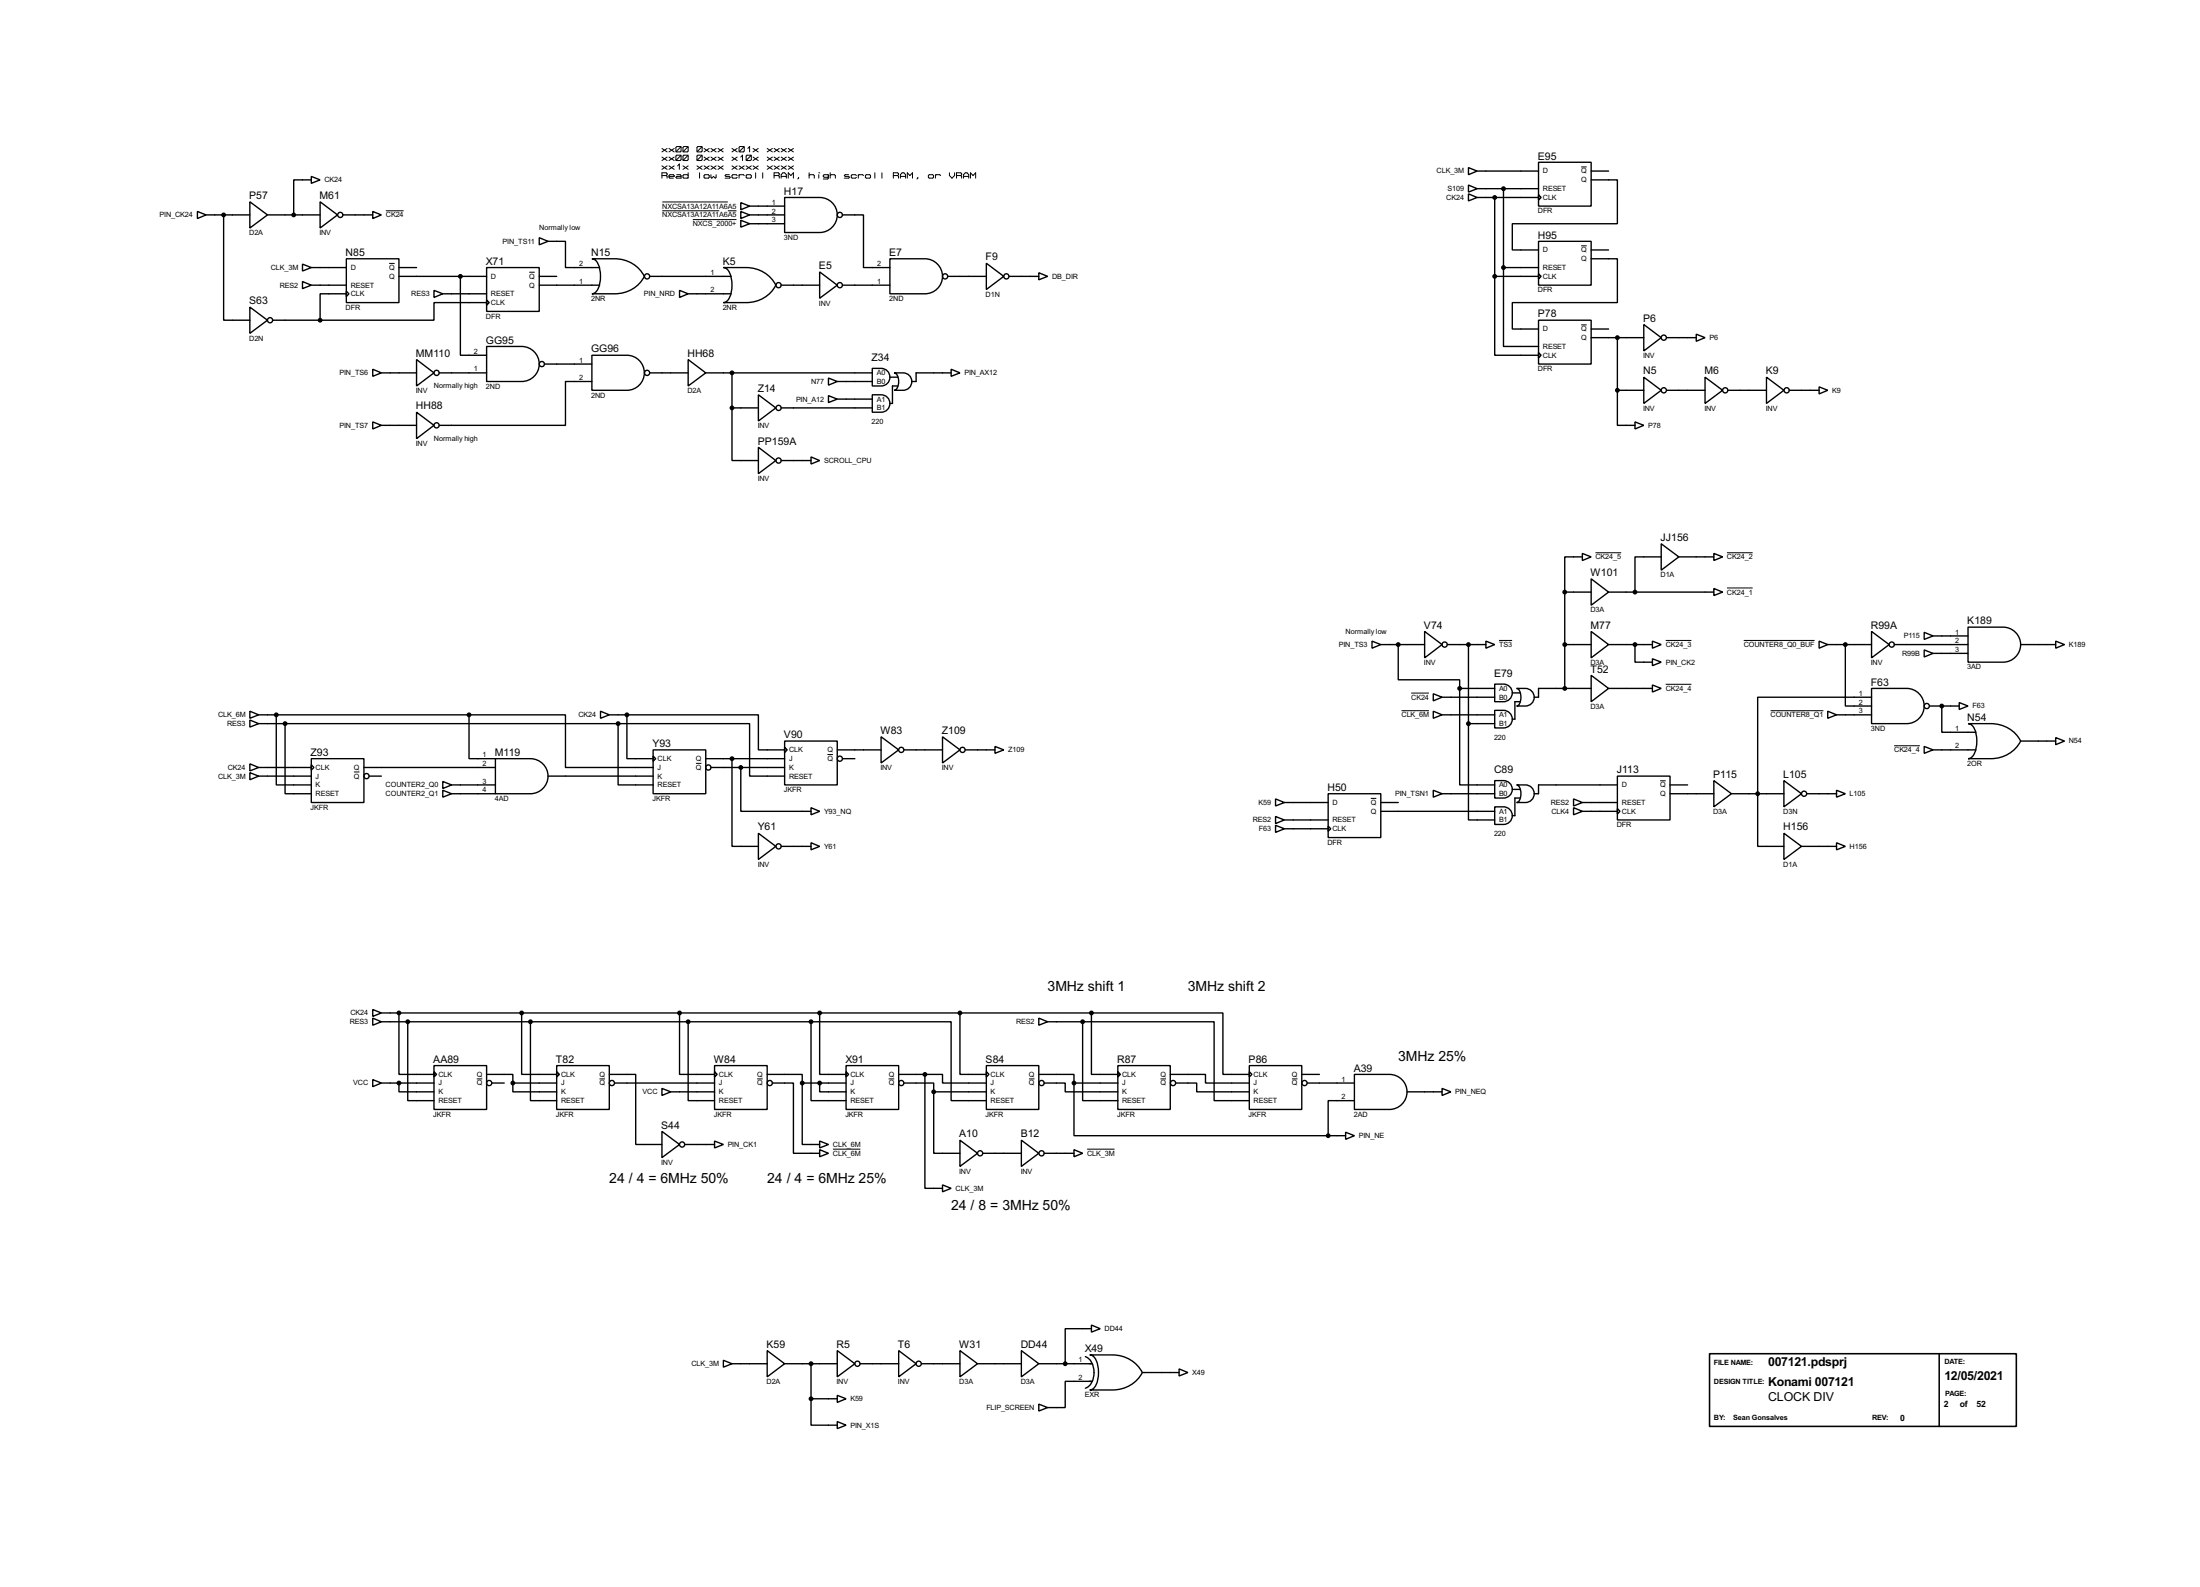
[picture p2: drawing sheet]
<svg xmlns="http://www.w3.org/2000/svg" width="637mm" height="460mm" viewBox="0 0 637 460" stroke-linecap="round" stroke-linejoin="round" font-family="sans-serif">
<g fill="none" stroke="#000" stroke-width=".4">
<path d="M72.4 58.5l5.1 3.8-5.1 3.8zM90.2 51.1l2.6 1-2.6 1zM90.2 52.1h-5.1v10.2M92.8 58.5l5 3.8-5 3.8zM214.7 58.7l2.5 1-2.5 1.1zM217.2 59.7h10.2M227.4 57.2h10.1a5.1 5.1 0 0 1 5.1 5.1 5.1 5.1 0 0 1-5.1 5.1h-10.1zM425.5 48.6l2.5 1-2.5 1zM425.5 53.6l2.5 1.1-2.5 1zM425.5 56.2l2.5 1-2.5 1zM428 49.6h17.8M428 54.7h17.8"/>
<path d="M428 57.2h17.8M433.1 57.2v22.9M435.7 54.7v22.8M445.8 47h15.3v12.7h-15.3zM445.8 56.4l.8 .8-.8 .8zM461.1 52.1h7.6v12.7h-30.5v7.6h7.6M461.1 49.6h5M57.2 61.3l2.5 1-2.5 1zM59.7 62.3h12.7M64.8 62.3v30.5h7.6M77.5 62.3h15.3M87.7 76.5l2.5 1-2.5 1z"/>
<path d="M90.2 77.5h10.2M99.4 62.3h8.6M100.4 75h15.2v12.7h-15.2zM108 61.3l2.5 1-2.5 1zM115.6 77.5h5.1M141 77.5h15.3v12.7h-15.3zM156.3 68.9l2.5 1-2.5 1zM158.8 69.9h5.1v7.6h9.9M171.5 75h6.6a9.5 9.5 0 0 1 8.6 5.1 9.4 9.4 0 0 1-8.6 5h-6.6a3.1 3.1 0 0 0 2.3-3.1 7.9 7.9 0 0 0-1.3-6.6zM209.6 77.5h6.6a9.5 9.5 0 0 1 8.6 5.1 9.4 9.4 0 0 1-8.6 5.1h-6.6a3.2 3.2 0 0 0 2.3-3.2 7.9 7.9 0 0 0-1.3-6.6zM214.7 61.3l2.5 1-2.5 1zM214.7 63.8l2.5 1-2.5 1z"/>
<path d="M217.2 62.3h10.2M217.2 64.8h10.2M237.5 78.8l5.1 3.8-5.1 3.8zM244.1 62.3h6.1v15.2h7.7M257.9 75h10.1a5.1 5.1 0 0 1 5.1 5 5.1 5.1 0 0 1-5.1 5.1h-10.1zM285.8 76.3l5.1 3.8-5.1 3.8zM301 79l2.6 1.1-2.6 1zM435.7 77.5v22.9h10.1M435.7 77.5h10.1M445.8 69.9h15.3v12.7h-15.3zM445.8 79.3l.8 .8-.8 .7zM461.1 75h7.6v12.7h-30.5v7.6h7.6"/>
<path d="M461.1 72.4h5M72.4 89l5.1 3.8-5.1 3.8zM79 92.8h13.8M87.7 81.6l2.5 1-2.5 1zM90.2 82.6h10.2M100.4 84.4l.7 .7-.7 .8zM100.4 85.1h-7.6v7.7M115.6 80.1h25.4M125.8 84.1l2.5 1-2.5 1.1zM128.3 85.1h12.7M133.4 80.1v22.8h7.6M141 86.9l.8 .8-.8 .7z"/>
<path d="M141 87.7h-15.2v5.1h-33M156.3 80.1h5M156.3 82.6h17.5M188.3 80.1h23.6M196.9 84.1l2.5 1-2.5 1.1zM199.4 85.1h12.5M226.4 82.6h11.1M244.1 82.6h13.8M274.6 80.1h11.2M292.4 80.1h8.6M433.1 80.1v22.8h12.7M433.1 80.1h12.7"/>
<path d="M445.8 92.8h15.3v12.7h-15.3zM461.1 97.8h15.2M461.1 95.3h5M468.7 97.8v15.3M476.3 94l5.1 3.8-5.1 3.9zM482.9 97.8h8.6M491.5 96.8l2.6 1-2.6 1.1zM108 107l2.5 1-2.5 1zM110.5 108h10.2M120.7 104.2l5.1 3.8-5.1 3.8zM120.7 119.4l5.1 3.8-5.1 3.9zM127.3 108h13.7"/>
<path d="M141 100.4h10.2a5.1 5.1 0 0 1 5.1 5 5.1 5.1 0 0 1-5.1 5.1h-10.2zM157.8 105.5h13.7M171.5 102.9h10.2a5.1 5.1 0 0 1 5 5.1 5.1 5.1 0 0 1-5 5.1h-10.2zM171.5 110.5h-7.6v12.7h-36.6M188.3 108h11.1M199.4 104.2l5.1 3.8-5.1 3.8zM204.5 108h48.3M212.1 118.2v15.2h7.7M212.1 118.2h7.7M212.1 108v10.2M219.8 114.4l5 3.8-5 3.8zM226.4 118.2h26.4"/>
<path d="M240.1 114.6l2.5 1-2.5 1zM240.1 109.5l2.5 1-2.5 1.1zM242.6 115.6h10.2M242.6 110.5h10.2M252.8 106.7a5.1 5.1 0 0 1 4.1 .5 2.56 2.56 0 0 1 .8 2.9 2.56 2.56 0 0 1-2.4 1.7h-2.5zM252.8 114.4a5.2 5.2 0 0 1 4.1 .5 2.54 2.54 0 0 1 .8 2.8 2.54 2.54 0 0 1-2.4 1.7h-2.5zM257.9 109.3h2.3M259.1 108a5.2 5.2 0 0 1 4.2 .5 2.54 2.54 0 0 1 .8 2.9 2.54 2.54 0 0 1-2.4 1.7h-2.6a3.1 3.1 0 0 0 .9-4.4zM260.2 111.8h-1.6v5.1h-.7M275.6 107l2.6 1-2.6 1zM275.6 108h-10.1v2.5h-1.3M445.8 102.2l.8 .7-.8 .8z"/>
<path d="M468.7 113.1v10.1h5.1M468.7 113.1h7.6M476.3 109.3l5.1 3.8-5.1 3.8zM482.9 113.1h11.2M494.1 109.3l5.1 3.8-5.1 3.8zM500.7 113.1h11.2M511.9 109.3l5 3.8-5 3.8zM518.5 113.1h8.6M527.1 112.1l2.5 1-2.5 1zM108 122.2l2.5 1-2.5 1.1zM110.5 123.2h10.2M219.8 129.6l5 3.8-5 3.8z"/>
<path d="M226.4 133.4h8.6M235 132.4l2.5 1-2.5 1zM473.8 122.2l2.5 1-2.5 1.1zM481.4 157.5l5.1 3.8-5.1 3.9zM453.4 171.5h7.7M453.4 171.5v27.9M458.5 160.3l2.6 1-2.6 1.1zM458.5 161.3h-5.1v10.2M461.1 167.7l5 3.8-5 3.8zM466.1 171.5h30.5M481.4 161.3h-7.6v10.2M486.5 161.3h10.1"/>
<path d="M496.6 170.5l2.6 1-2.6 1zM496.6 160.3l2.6 1-2.6 1.1zM397.6 185.7l2.5 1-2.5 1.1zM400.1 186.7h12.7M405.2 186.7v10.2h17.8v2.5M412.8 182.9l5.1 3.8-5.1 3.9zM419.4 186.7h11.2M423 199.4v28h10.1M423 199.4h10.1M425.5 186.7v22.9M430.6 185.7l2.5 1-2.5 1.1zM433.1 198.2a5.1 5.1 0 0 1 4.1 .5 2.56 2.56 0 0 1 .9 2.8 2.56 2.56 0 0 1-2.4 1.8h-2.6z"/>
<path d="M439.5 199.4a5 5 0 0 1 4.1 .6 2.55 2.55 0 0 1 .8 2.8 2.55 2.55 0 0 1-2.4 1.7h-2.5a2.24 2.24 0 0 0 1.2-2.5l-.2-1.3a1.45 1.45 0 0 0-1-1.3zM453.4 186.7h7.7M461.1 182.9l5 3.8-5 3.9zM461.1 195.6l5 3.8-5 3.9zM461.1 199.4h-15.3v2.6h-1.2M466.1 199.4h12.7M466.1 186.7h12.7M473.8 186.7v5.1h5M478.8 185.7l2.6 1-2.6 1.1zM478.8 198.4l2.6 1-2.6 1.1zM478.8 190.8l2.6 1-2.6 1zM527.1 185.7l2.5 1-2.5 1.1z"/>
<path d="M529.6 186.7h12.7M534.7 186.7v17.8h7.6M542.3 199.4h10.2a5.1 5.1 0 0 1 5.1 5.1 5.1 5.1 0 0 1-5.1 5.1h-10.2zM542.3 182.9l5.1 3.8-5.1 3.9zM548.9 186.7h21.4M557.6 183.2l2.5 1-2.5 1zM557.6 188.3l2.5 1-2.5 1zM560.1 184.2h10.2M560.1 189.3h10.2M570.3 181.7h10.1a5.1 5.1 0 0 1 5.1 5 5.1 5.1 0 0 1-5.1 5.1h-10.1zM585.5 186.7h10.2M595.7 185.7l2.5 1-2.5 1.1z"/>
<path d="M72.4 206l2.6 1.1-2.6 1zM72.4 208.6l2.6 1-2.6 1zM75 207.1h60.9M75 209.6h104.1M80.1 207.1v20.3h10.1M82.6 209.6v20.3h7.6M90.2 219.8h15.3v12.7h-15.3zM135.9 207.1h28v15.2h25.4M135.9 207.1v12.7h7.7M143.6 219.8h10.1a5.1 5.1 0 0 1 5.1 5 5.1 5.1 0 0 1-5.1 5.1h-10.1zM174 206l2.6 1.1-2.6 1zM176.6 207.1h5.1"/>
<path d="M179.1 209.6h38.1v15.2h10.2M179.1 209.6v17.8h10.2M181.7 207.1h38.1v10.1h7.6M181.7 207.1v12.7h7.6M189.3 217.2h15.2v12.7h-15.2zM189.3 219l.7 .8-.7 .7zM204.5 219.8h22.9M212.1 219.8v25.4h7.7M227.4 214.7h15.2v12.7h-15.2zM227.4 216.5l.7 .7-.7 .8zM242.6 217.2h12.7M244.1 219.8h3.6"/>
<path d="M255.3 213.4l5.1 3.8-5.1 3.8zM261.9 217.2h11.2M273.1 213.4l5.1 3.8-5.1 3.8zM279.7 217.2h8.6M288.3 216.2l2.6 1-2.6 1zM415.3 201l2.6 1-2.6 1zM415.3 206l2.6 1.1-2.6 1zM417.9 207.1h15.2M417.9 202h15.2M425.5 209.6v27.9h7.6M425.5 209.6h7.6M433.1 205.8a5 5 0 0 1 4.1 .5 2.55 2.55 0 0 1 .9 2.8 2.55 2.55 0 0 1-2.4 1.8h-2.6z"/>
<path d="M438.2 200.7h2.3M440.5 203.3h-1.5v5h-.8M529.6 206l2.6 1.1-2.6 1zM532.2 207.1h10.1M542.3 202h-33v43.2h7.6M557.6 216.2l2.5 1-2.5 1zM559.1 204.5h8.6M560.1 217.2h12.5M562.7 204.5v7.6h9.9M567.7 203.5l2.6 1-2.6 1zM570.3 209.6h6.6a9.5 9.5 0 0 1 8.6 5.1 9.5 9.5 0 0 1-8.6 5.1h-6.6a3.2 3.2 0 0 0 2.3-3.2 7.7 7.7 0 0 0-1.3-6.6zM585.5 214.7h10.2"/>
<path d="M595.7 213.7l2.5 1-2.5 1zM72.4 221.3l2.6 1-2.6 1zM72.4 223.8l2.6 1-2.6 1.1zM75 222.3h15.2M75 224.8h15.2M90.2 221.5l.8 .8-.8 .8zM105.5 222.3h38.1M107 224.8h3.5M128.3 226.4l2.6 1-2.6 1zM128.3 228.9l2.6 1-2.6 1zM130.9 227.4h12.7M130.9 229.9h12.7"/>
<path d="M158.8 224.8h30.5M206 222.3h21.4M214.7 222.3v12.7h20.3M235 234l2.5 1-2.5 1zM369.6 236.5l2.6 1-2.6 1.1zM369.6 239.1l2.6 1-2.6 1zM369.6 231.4l2.6 1.1-2.6 1zM372.2 237.5h12.7M372.2 232.5h12.7M384.9 229.9h15.2v12.7h-15.2zM384.9 239.3l.7 .8-.7 .7zM400.1 235h33"/>
<path d="M400.1 232.5h5.1M415.3 228.9l2.6 1-2.6 1zM417.9 229.9h15.2M433.1 226.1a5.1 5.1 0 0 1 4.1 .5 2.52 2.52 0 0 1 .9 2.9 2.52 2.52 0 0 1-2.4 1.7h-2.6zM433.1 233.7a5.1 5.1 0 0 1 4.1 .5 2.55 2.55 0 0 1 .9 2.9 2.55 2.55 0 0 1-2.4 1.7h-2.6zM438.2 228.7h2.3M439.5 227.4a5.1 5.1 0 0 1 4.1 .5 2.55 2.55 0 0 1 .8 2.8 2.55 2.55 0 0 1-2.4 1.8h-2.5a2.24 2.24 0 0 0 1.2-2.6l-.2-1.3a1.41 1.41 0 0 0-1-1.2zM440.5 231.2h-1.5v5.1h-.8M456 231.4l2.5 1.1-2.5 1zM456 234l2.5 1-2.5 1zM458.5 235h10.2M458.5 232.5h10.2"/>
<path d="M468.7 224.8h15.2v12.7h-15.2zM468.7 234.2l.7 .8-.7 .8zM468.7 227.4h-22.9v2.5h-1.2M483.9 227.4h5.1M483.9 229.9h12.7M496.6 226.1l5.1 3.8-5.1 3.8zM501.7 229.9h15.2M516.9 226.1l5.1 3.8-5.1 3.8zM523.5 229.9h8.7M532.2 228.9l2.5 1-2.5 1zM219.8 241.4l5 3.8-5 3.8zM226.4 245.2h8.6"/>
<path d="M235 244.1l2.5 1.1-2.5 1zM372.2 240.1h12.7M516.9 241.4l5.1 3.8-5.1 3.8zM522 245.2h10.2M532.2 244.1l2.5 1.1-2.5 1zM108 294.9l2.5 1.1-2.5 1zM108 292.4l2.5 1-2.5 1zM110.5 296h124.5M110.5 293.4h205.8M115.6 293.4v17.8h10.2M118.2 296v22.8h7.6M151.2 293.4v17.8h10.1"/>
<path d="M153.7 296v22.8h7.6M196.9 293.4v17.8h10.2M199.4 296v22.8h7.7M235 296v22.8h10.2M235 296h40.6v22.8h10.2M237.5 293.4v17.8h7.7M278.2 293.4v17.8h7.6M301 294.9l2.6 1.1-2.6 1zM303.6 296h10.1M313.7 296v22.8h10.2M313.7 296h38.1v22.8h10.2M316.3 293.4v17.8h7.6"/>
<path d="M316.3 293.4h38.1v17.8h7.6M108 312.7l2.5 1-2.5 1.1zM110.5 313.7h15.3M115.6 313.7v2.6h10.2M125.8 308.7h15.2v12.7h-15.2zM125.8 310.4l.7 .8-.7 .8zM141 311.2h7.6v2.5M142.5 313.7h3.6M148.6 313.7v2.6h12.7M148.6 313.7h12.7M161.3 308.7h15.3v12.7h-15.3zM161.3 310.4l.8 .8-.8 .8z"/>
<path d="M176.6 311.2h7.6v20.3h7.6M178.1 313.7h29M191.8 315.3l2.6 1-2.6 1zM194.4 316.3h12.7M207.1 308.7h15.2v12.7h-15.2zM207.1 310.4l.7 .8-.7 .8zM222.3 311.2h10.2v2.5M223.8 313.7h6.1v20.4h7.6M232.5 313.7v17.8h5M232.5 313.7h12.7M237.5 313.7v2.6h7.7M245.2 308.7h15.2v12.7h-15.2z"/>
<path d="M245.2 310.4l.7 .8-.7 .8zM260.4 311.2h7.6M261.9 313.7h8.7v2.6M268 311.2h5.1v2.5h12.7M268 311.2v33h5.1M270.6 316.3v17.8h7.6M270.6 316.3h15.2M285.8 308.7h15.2v12.7h-15.2zM285.8 310.4l.8 .8-.8 .8zM301 311.2h10.2v2.5M302.6 313.7h6.1v2.6h15.2M311.2 313.7v15.3h73.7"/>
<path d="M311.2 313.7h12.7M323.9 308.7h15.2v12.7h-15.2zM323.9 310.4l.8 .8-.8 .8zM339.1 311.2h10.2v2.5h12.7M340.7 313.7h6.1v2.6h15.2M362 308.7h15.2v12.7h-15.2zM362 310.4l.8 .8-.8 .8zM377.2 311.2h5.1M378.8 313.7h13.7M392.5 311.2h10.1a5.1 5.1 0 0 1 5.1 5.1 5.1 5.1 0 0 1-5.1 5.1h-10.1zM392.5 318.8h-7.6v10.2M407.7 316.3h10.2"/>
<path d="M417.9 315.3l2.5 1-2.5 1zM191.8 327.7l5.1 3.8-5.1 3.8zM198.4 331.5h8.7M207.1 330.5l2.5 1-2.5 1zM237.5 333l2.6 1.1-2.6 1zM237.5 330.5l2.6 1-2.6 1zM278.2 330.3l5.1 3.8-5.1 3.8zM284.8 334.1h11.2M296 330.3l5 3.8-5 3.8zM302.6 334.1h8.6M311.2 333l2.5 1.1-2.5 1zM384.9 329h5"/>
<path d="M389.9 328l2.6 1-2.6 1zM273.1 343.2l2.5 1-2.5 1zM209.6 394l2.5 1-2.5 1zM212.1 395h10.2M222.3 391.2l5.1 3.8-5.1 3.8zM227.4 395h15.2M235 395v10.2M242.6 391.2l5.1 3.8-5.1 3.8zM249.2 395h11.2M260.4 391.2l5.1 3.8-5.1 3.8zM267 395h11.2M278.2 391.2l5.1 3.8-5.1 3.8z"/>
<path d="M283.3 395h12.7M296 391.2l5 3.8-5 3.8zM301 395h15.5M314.5 393a5.3 5.3 0 0 1 2.1 6.9l-.3 .6a3.3 3.3 0 0 1-1.8 1.6M315.8 392.5h6.6a9.6 9.6 0 0 1 8.6 5.1 9.6 9.6 0 0 1-8.6 5h-6.6a3.1 3.1 0 0 0 2.3-3.1 7.8 7.8 0 0 0-1.3-6.6zM316.3 383.8l2.5 1.1-2.5 1zM316.3 384.9h-7.6v10.1M331 397.6h10.7M341.7 396.5l2.5 1.1-2.5 1zM235 405.2v7.6h7.6M235 405.2h7.6M242.6 404.2l2.6 1-2.6 1z"/>
<path d="M242.6 411.8l2.6 1-2.6 1zM301 406.7l2.6 1-2.6 1zM316.5 400.1h-7.8v7.6h-5.1"/>
<circle cx="98.6" cy="62.3" r=".75"/>
<circle cx="243.3" cy="62.3" r=".75"/>
<circle cx="78.2" cy="92.8" r=".75"/>
<circle cx="187.5" cy="80.1" r=".75"/>
<circle cx="225.6" cy="82.6" r=".75"/>
<circle cx="243.3" cy="82.6" r=".75"/>
<circle cx="273.8" cy="80.1" r=".75"/>
<circle cx="291.6" cy="80.1" r=".75"/>
<circle cx="482.1" cy="97.8" r=".75"/>
<circle cx="126.5" cy="108" r=".75"/>
<circle cx="157" cy="105.5" r=".75"/>
<circle cx="187.5" cy="108" r=".75"/>
<circle cx="225.6" cy="118.2" r=".75"/>
<circle cx="482.1" cy="113.1" r=".75"/>
<circle cx="499.9" cy="113.1" r=".75"/>
<circle cx="517.7" cy="113.1" r=".75"/>
<circle cx="126.5" cy="123.2" r=".75"/>
<circle cx="225.6" cy="133.4" r=".75"/>
<circle cx="418.6" cy="186.7" r=".75"/>
<circle cx="548.1" cy="186.7" r=".75"/>
<circle cx="243.3" cy="219.8" r=".75"/>
<circle cx="261.1" cy="217.2" r=".75"/>
<circle cx="278.9" cy="217.2" r=".75"/>
<circle cx="558.3" cy="204.5" r=".75"/>
<circle cx="106.2" cy="224.8" r=".75"/>
<circle cx="205.2" cy="222.3" r=".75"/>
<circle cx="522.7" cy="229.9" r=".75"/>
<circle cx="225.6" cy="245.2" r=".75"/>
<circle cx="141.7" cy="313.7" r=".75"/>
<circle cx="177.3" cy="313.7" r=".75"/>
<circle cx="223" cy="313.7" r=".75"/>
<circle cx="261.1" cy="313.7" r=".75"/>
<circle cx="301.8" cy="313.7" r=".75"/>
<circle cx="339.9" cy="313.7" r=".75"/>
<circle cx="378" cy="313.7" r=".75"/>
<circle cx="197.6" cy="331.5" r=".75"/>
<circle cx="284" cy="334.1" r=".75"/>
<circle cx="301.8" cy="334.1" r=".75"/>
<circle cx="248.4" cy="395" r=".75"/>
<circle cx="266.2" cy="395" r=".75"/>
</g>
<circle cx="562.7" cy="204.5" r=".2" fill="#000"/>
<g fill="none" stroke="#000" stroke-width=".29">
<path d="M191.8 43l1.5 1M191.8 45.5l1.5 1M191.8 48.1l1.5 1M191.8 50.9h1.3M191.9 58.5h19M193.1 50.9l.2-.3-.2-.5h-1.3v1.5M193.1 50.9l.2 .2v.5M193.3 43l-1.5 1M193.3 45.5l-1.5 1M193.3 48.1l-1.5 1M193.9 43l1.5 1M193.9 45.5l1.5 1"/>
<path d="M193.9 48.1l1.5 1M193.9 51.1h1.5l-.3-.5h-1l-.2 .3v.5l.2 .2h1M195.4 43l-1.5 1M195.4 45.5l-1.5 1M195.4 48.1l-1.5 1M196.1 42.5h1l.3 .2v1.1l-.3 .2h-1l-.2-.2v-1.1zM196.1 45h1l.3 .2v1.1l-.3 .2h-1l-.2-.2v-1.1zM196.1 50.6h1l.3 .3v.7h-1.3l-.2-.2 .2-.3h1.3M196.4 48.1l.5-.6v1.6M197.4 42.5l-1.5 1.5M197.4 45l-1.5 1.5M197.9 42.7l.3-.2h1l.2 .2v1.1l-.2 .2h-1l-.3-.2z"/>
<path d="M197.9 48.1l1.5 1M198.2 45h1l.2 .2v1.1l-.2 .2h-1l-.3-.2v-1.1zM199.4 50.9l-.2-.3h-1l-.3 .3v.5l.3 .2h1l.2-.2M199.4 50.1v1.5M199.4 42.5l-1.5 1.5M199.4 45l-1.5 1.5M199.4 48.1l-1.5 1M202 48.1l1.5 1M202.2 42.5h1l.3 .2v1.1l-.3 .2h-1l-.2-.2v-1.1zM202.2 45h1l.3 .2v1.1l-.3 .2h-1l-.2-.2v-1.1zM202.7 50.1v1.5M203.5 42.5l-1.5 1.5"/>
<path d="M203.5 45l-1.5 1.5M203.5 48.1l-1.5 1M204 50.9l.3-.3h1l.2 .3v.5l-.2 .2h-1l-.3-.2zM204 43l1.5 1M204 45.5l1.5 1M204 48.1l1.5 1M205.5 43l-1.5 1M205.5 45.5l-1.5 1M205.5 48.1l-1.5 1M206 50.6v.8l.3 .2 .5-.5 .5 .5 .2-.2v-.8M206 43l1.5 1M206 45.5l1.5 1"/>
<path d="M206 48.1l1.5 1M207.5 43l-1.5 1M207.5 45.5l-1.5 1M207.5 48.1l-1.5 1M208.1 43l1.5 1M208.1 45.5l1.5 1M208.1 48.1l1.5 1M209.6 43l-1.5 1M209.6 45.5l-1.5 1M209.6 48.1l-1.5 1M211.4 50.6h-1l-.3 .3 .3 .2h1l.2 .3-.2 .2h-1.3M212.1 43l1.5 1"/>
<path d="M212.1 45.5l1.5 1M212.1 48.1l1.5 1M213.6 50.9l-.2-.3h-1l-.3 .3v.5l.3 .2h1l.2-.2M213.6 43l-1.5 1M213.6 45.5l-1.5 1M213.6 48.1l-1.5 1M214.2 50.6v1M214.2 48.1l1.5 1M214.2 50.9l.2-.3h1l.3 .3M214.4 42.5h1l.3 .2v1.1l-.3 .2h-1l-.2-.2v-1.1zM214.7 45.5l.5-.5v1.5M215.7 42.5l-1.5 1.5"/>
<path d="M215.7 48.1l-1.5 1M216.2 48.1l1.5 1M216.5 45h1l.2 .2v1.1l-.2 .2h-1l-.3-.2v-1.1zM216.5 50.6h1l.2 .3v.5l-.2 .2h-1l-.3-.2v-.5zM216.7 43l.5-.5v1.5M217.7 45l-1.5 1.5M217.7 48.1l-1.5 1M218.2 43l1.5 1M218.2 45.5l1.5 1M218.2 48.1l1.5 1M219 50.1v1.5M219.7 43l-1.5 1"/>
<path d="M219.7 45.5l-1.5 1M219.7 48.1l-1.5 1M221 50.1v1.5M222.3 43l1.5 1M222.3 45.5l1.5 1M222.3 48.1l1.5 1M223.8 43l-1.5 1M223.8 45.5l-1.5 1M223.8 48.1l-1.5 1M224.3 43l1.5 1M224.3 45.5l1.5 1M224.3 48.1l1.5 1"/>
<path d="M224.3 50.9h1.3M225.6 50.9l.2-.3-.2-.5h-1.3v1.5M225.6 50.9l.2 .2v.5M225.8 43l-1.5 1M225.8 45.5l-1.5 1M225.8 48.1l-1.5 1M226.4 43l1.5 1M226.4 45.5l1.5 1M226.4 48.1l1.5 1M226.4 51.6v-1l.5-.5h.5l.5 .5v1M226.4 51.1h1.5M227.9 43l-1.5 1"/>
<path d="M227.9 45.5l-1.5 1M227.9 48.1l-1.5 1M228.4 43l1.5 1M228.4 45.5l1.5 1M228.4 48.1l1.5 1M228.4 51.6v-1.5l.8 .8 .7-.8v1.5M229.9 43l-1.5 1M229.9 45.5l-1.5 1M229.9 48.1l-1.5 1M231.4 51.4l-.2 .5M234.5 50.9l.2-.3h1l.3 .3v.7M234.5 50.1v1.5"/>
<path d="M237.3 50.1h.1M237.3 50.6v1M240.1 50.9l-.3-.3h-1l-.2 .3 .2 .5h1l.3-.3M240.1 50.6v1l-.3 .3h-1.2M240.6 50.9l.2-.3h1l.3 .3v.7M240.6 50.1v1.5M245.9 50.6h-1l-.2 .3 .2 .2h1l.3 .3-.3 .2h-1.2M248.2 50.9l-.3-.3h-1l-.2 .3v.5l.2 .2h1l.3-.2M248.7 50.9l.3-.3h1l.2 .3M248.7 50.6v1M251 50.6h1l.3 .3v.5l-.3 .2h-1l-.2-.2v-.5zM253.5 50.1v1.5"/>
<path d="M255.6 50.1v1.5M258.9 50.9h1.2M260.1 50.9l.3-.3-.3-.5h-1.2v1.5M260.1 50.9l.3 .2v.5M260.9 51.6v-1l.5-.5h.5l.5 .5v1M260.9 51.1h1.5M262.9 51.6v-1.5l.8 .8 .7-.8v1.5M266 51.4l-.3 .5M269.3 50.6h1l.2 .3v.5l-.2 .2h-1l-.3-.2v-.5zM271.1 50.9l.2-.3h1l.3 .3M271.1 50.6v1M275.1 50.1v.8l.8 .7 .7-.7v-.8"/>
<path d="M277.2 50.9h1.2M278.4 50.9l.3-.3-.3-.5h-1.2v1.5M278.4 50.9l.3 .2v.5M279.2 51.6v-1l.5-.5h.5l.5 .5v1M279.2 51.1h1.5M281.2 51.6v-1.5l.8 .8 .7-.8v1.5M458.2 48.4h1.6M111.8 61.1h5.2M112.8 76.3h1.6M153.4 78.9h1.6M191.9 61.1h16.5M200.8 63.6h12.6"/>
<path d="M210.9 61.1h2.5M458.2 71.2h1.6M458.2 94.1h1.6M462.3 160.1h7.5M500.4 170.3h7.5M500.4 160.1h7.5M434.4 185.5h3.8M482.7 185.5h7.4M482.7 198.2h7.4M505.3 185.5h20.5M239.8 218.6h1.6M406.1 205.9h8"/>
<path d="M408.9 200.8h5.2M513.1 205.9h15.3M548.9 216h7.4M102.6 223.6h1.6M201.7 221.1h1.6M397.2 231.3h1.6M481.1 226.2h1.6M138.2 312.5h1.6M173.7 312.5h1.6M219.4 312.5h1.6M257.5 312.5h1.6M298.2 312.5h1.6"/>
<path d="M336.3 312.5h1.6M374.4 312.5h1.6M241.4 332.9h7.9M315 332.9h8"/>
</g>
<g fill="#000" stroke="#000" stroke-width=".4">
<circle cx="433.1" cy="57.2" r=".5"/>
<circle cx="435.6" cy="54.7" r=".5"/>
<circle cx="64.8" cy="62.3" r=".5"/>
<circle cx="85.1" cy="62.3" r=".5"/>
<circle cx="435.6" cy="77.5" r=".5"/>
<circle cx="92.7" cy="92.8" r=".5"/>
<circle cx="133.4" cy="80.1" r=".5"/>
<circle cx="433.1" cy="80.1" r=".5"/>
<circle cx="468.6" cy="97.8" r=".5"/>
<circle cx="212.1" cy="118.2" r=".5"/>
<circle cx="212.1" cy="108" r=".5"/>
<circle cx="468.6" cy="113.1" r=".5"/>
<circle cx="453.4" cy="171.5" r=".5"/>
<circle cx="473.7" cy="171.5" r=".5"/>
<circle cx="405.1" cy="186.7" r=".5"/>
<circle cx="422.9" cy="199.4" r=".5"/>
<circle cx="425.5" cy="186.7" r=".5"/>
<circle cx="453.4" cy="199.4" r=".5"/>
<circle cx="453.4" cy="186.7" r=".5"/>
<circle cx="473.7" cy="186.7" r=".5"/>
<circle cx="534.7" cy="186.7" r=".5"/>
<circle cx="80" cy="207.1" r=".5"/>
<circle cx="82.6" cy="209.6" r=".5"/>
<circle cx="135.9" cy="207.1" r=".5"/>
<circle cx="179.1" cy="209.6" r=".5"/>
<circle cx="181.6" cy="207.1" r=".5"/>
<circle cx="212.1" cy="219.8" r=".5"/>
<circle cx="425.5" cy="209.6" r=".5"/>
<circle cx="562.6" cy="204.5" r=".5"/>
<circle cx="214.6" cy="222.3" r=".5"/>
<circle cx="509.3" cy="229.9" r=".5"/>
<circle cx="115.6" cy="293.4" r=".5"/>
<circle cx="118.1" cy="296" r=".5"/>
<circle cx="151.1" cy="293.4" r=".5"/>
<circle cx="153.7" cy="296" r=".5"/>
<circle cx="196.9" cy="293.4" r=".5"/>
<circle cx="199.4" cy="296" r=".5"/>
<circle cx="235" cy="296" r=".5"/>
<circle cx="237.5" cy="293.4" r=".5"/>
<circle cx="278.1" cy="293.4" r=".5"/>
<circle cx="313.7" cy="296" r=".5"/>
<circle cx="316.2" cy="293.4" r=".5"/>
<circle cx="115.6" cy="313.7" r=".5"/>
<circle cx="148.6" cy="313.7" r=".5"/>
<circle cx="232.4" cy="313.7" r=".5"/>
<circle cx="237.5" cy="313.7" r=".5"/>
<circle cx="268" cy="311.2" r=".5"/>
<circle cx="270.5" cy="316.3" r=".5"/>
<circle cx="311.2" cy="313.7" r=".5"/>
<circle cx="384.8" cy="329" r=".5"/>
<circle cx="235" cy="395" r=".5"/>
<circle cx="308.6" cy="395" r=".5"/>
<circle cx="235" cy="405.2" r=".5"/>
</g>
<path d="M495.4 392.1h88.9v21.1h-88.9zM561.9 392.1v21.1" fill="none" stroke="#000" stroke-width=".45"/>
<g font-size="4.6">
<text x="303.6" y="286.9">3MHz shift 1</text>
<text x="344.2" y="286.9">3MHz shift 2</text>
<text x="405.2" y="307.2">3MHz 25%</text>
<text x="176.6" y="342.8">24 / 4 = 6MHz 50%</text>
<text x="222.3" y="342.8">24 / 4 = 6MHz 25%</text>
<text x="275.6" y="350.4">24 / 8 = 3MHz 50%</text>
</g>
<g font-size="4">
<text x="512.4" y="395.7">007121.pdsprj</text>
<text x="512.4" y="401.4">Konami 007121</text>
<text x="563.4" y="399.7">12/05/2021</text>
<text x="512.4" y="405.8">CLOCK DIV</text>
</g>
<g font-size="3.4">
<text x="445.6" y="46.2">E95</text>
<text x="72.2" y="57.7">P57</text>
<text x="92.6" y="57.7">M61</text>
<text x="227.2" y="56.4">H17</text>
<text x="445.6" y="69.1">H95</text>
<text x="100.2" y="74.1">N85</text>
<text x="140.8" y="76.7">X71</text>
<text x="171.3" y="74.1">N15</text>
<text x="209.4" y="76.7">K5</text>
<text x="237.3" y="78">E5</text>
<text x="257.7" y="74.1">E7</text>
<text x="285.6" y="75.5">F9</text>
<text x="72.2" y="88.2">S63</text>
<text x="445.6" y="92">P78</text>
<text x="476.1" y="93.2">P6</text>
<text x="140.8" y="99.5">GG95</text>
<text x="120.5" y="103.4">MM110</text>
<text x="171.3" y="102.1">GG96</text>
<text x="199.2" y="103.4">HH68</text>
<text x="252.6" y="104.7">Z34</text>
<text x="219.6" y="113.6">Z14</text>
<text x="476.1" y="108.5">N5</text>
<text x="493.9" y="108.5">M6</text>
<text x="511.7" y="108.5">K9</text>
<text x="120.5" y="118.6">HH88</text>
<text x="219.6" y="128.8">PP159A</text>
<text x="481.2" y="156.7">JJ156</text>
<text x="460.9" y="166.9">W101</text>
<text x="412.6" y="182.1">V74</text>
<text x="460.9" y="182.1">M77</text>
<text x="542.1" y="182.1">R99A</text>
<text x="570.1" y="180.9">K189</text>
<text x="432.9" y="196.1">E79</text>
<text x="460.9" y="194.8">T52</text>
<text x="542.1" y="198.6">F63</text>
<text x="570.1" y="208.8">N54</text>
<text x="227.2" y="213.9">V90</text>
<text x="255.1" y="212.6">W83</text>
<text x="272.9" y="212.6">Z109</text>
<text x="90" y="219">Z93</text>
<text x="143.4" y="219">M119</text>
<text x="189.1" y="216.4">Y93</text>
<text x="432.9" y="224">C89</text>
<text x="468.5" y="224">J113</text>
<text x="496.4" y="225.3">P115</text>
<text x="516.7" y="225.3">L105</text>
<text x="384.7" y="229.1">H50</text>
<text x="219.6" y="240.6">Y61</text>
<text x="516.7" y="240.6">H156</text>
<text x="125.6" y="307.9">AA89</text>
<text x="161.1" y="307.9">T82</text>
<text x="206.9" y="307.9">W84</text>
<text x="245" y="307.9">X91</text>
<text x="285.6" y="307.9">S84</text>
<text x="323.7" y="307.9">R87</text>
<text x="361.8" y="307.9">P86</text>
<text x="392.3" y="310.4">A39</text>
<text x="191.6" y="326.9">S44</text>
<text x="278" y="329.5">A10</text>
<text x="295.8" y="329.5">B12</text>
<text x="222.1" y="390.4">K59</text>
<text x="242.4" y="390.4">R5</text>
<text x="260.2" y="390.4">T6</text>
<text x="278" y="390.4">W31</text>
<text x="295.8" y="390.4">DD44</text>
<text x="314.3" y="391.7">X49</text>
</g>
<g font-size="2.8">
<text x="563.3" y="407.4">2</text>
<text x="567.9" y="407.4">of</text>
<text x="572.7" y="407.4">52</text>
<text x="550.6" y="411.5">0</text>
</g>
<g font-size="2.4">
<text x="94" y="52.8">CK24</text>
<text x="416.3" y="50.2">CLK_3M</text>
<text x="447.1" y="50.2">D</text>
<text x="458.2" y="50.2">Q</text>
<text x="458.2" y="52.8">Q</text>
<text x="223.7" y="59.3">1</text>
<text x="419.1" y="57.9">CK24</text>
<text x="419.4" y="55.4">S109</text>
<text x="447.1" y="55.4">RESET</text>
<text x="447.1" y="57.9">CLK</text>
<text x="46.3" y="62.9">PIN_CK24</text>
<text x="111.8" y="62.9">CK24</text>
<text x="191.9" y="60.4">NXCSA13A12A11A6A5</text>
<text x="191.9" y="62.9">NXCSA13A12A11A6A5</text>
<text x="200.8" y="65.5">NXCS_2000+</text>
<text x="223.7" y="61.9">2</text>
<text x="223.7" y="64.4">3</text>
<text x="445.6" y="61.8">DFR</text>
<text x="72.2" y="68.2">D2A</text>
<text x="92.6" y="68.2">INV</text>
<text x="145.7" y="70.6">PIN_TS11</text>
<text x="156.3" y="66.7">Normally low</text>
<text x="227.2" y="69.5">3ND</text>
<text x="167.8" y="77.1">2</text>
<text x="254.2" y="77.1">2</text>
<text x="447.1" y="73.1">D</text>
<text x="458.2" y="73.1">Q</text>
<text x="458.2" y="75.6">Q</text>
<text x="78.5" y="78.2">CLK_3M</text>
<text x="81.1" y="83.3">RES2</text>
<text x="101.7" y="83.3">RESET</text>
<text x="101.7" y="78.2">D</text>
<text x="112.8" y="78.2">Q</text>
<text x="112.8" y="80.8">Q</text>
<text x="142.3" y="80.8">D</text>
<text x="153.4" y="80.8">Q</text>
<text x="153.4" y="83.3">Q</text>
<text x="167.8" y="82.2">1</text>
<text x="205.9" y="79.7">1</text>
<text x="254.2" y="82.2">1</text>
<text x="304.9" y="80.8">DB_DIR</text>
<text x="447.1" y="78.2">RESET</text>
<text x="447.1" y="80.8">CLK</text>
<text x="100.2" y="89.7">DFR</text>
<text x="101.7" y="85.8">CLK</text>
<text x="119.2" y="85.8">RES3</text>
<text x="142.3" y="85.8">RESET</text>
<text x="142.3" y="88.3">CLK</text>
<text x="171.3" y="87.2">2NR</text>
<text x="186.6" y="85.8">PIN_NRD</text>
<text x="205.9" y="84.7">2</text>
<text x="209.4" y="89.7">2NR</text>
<text x="237.3" y="88.5">INV</text>
<text x="257.7" y="87.2">2ND</text>
<text x="285.6" y="86">D1N</text>
<text x="445.6" y="84.7">DFR</text>
<text x="140.8" y="92.3">DFR</text>
<text x="447.1" y="96">D</text>
<text x="458.2" y="96">Q</text>
<text x="72.2" y="98.7">D2N</text>
<text x="447.1" y="101">RESET</text>
<text x="458.2" y="98.5">Q</text>
<text x="495.4" y="98.5">P6</text>
<text x="137.3" y="107.6">1</text>
<text x="137.3" y="102.5">2</text>
<text x="167.8" y="105.1">1</text>
<text x="445.6" y="107.6">DFR</text>
<text x="447.1" y="103.6">CLK</text>
<text x="476.1" y="103.7">INV</text>
<text x="98.4" y="108.7">PIN_TS6</text>
<text x="120.5" y="113.9">INV</text>
<text x="125.8" y="112.4">Normally high</text>
<text x="140.8" y="112.6">2ND</text>
<text x="167.8" y="110.1">2</text>
<text x="199.2" y="113.9">D2A</text>
<text x="235" y="111.2">N77</text>
<text x="254.1" y="111.2">B0</text>
<text x="254.1" y="108.7">A0</text>
<text x="279.5" y="108.7">PIN_AX12</text>
<text x="530.9" y="113.7">K9</text>
<text x="171.3" y="115.1">2ND</text>
<text x="230.7" y="116.3">PIN_A12</text>
<text x="254.1" y="116.3">A1</text>
<text x="254.1" y="118.9">B1</text>
<text x="476.1" y="119">INV</text>
<text x="493.9" y="119">INV</text>
<text x="511.7" y="119">INV</text>
<text x="98.4" y="123.9">PIN_TS7</text>
<text x="219.6" y="124.1">INV</text>
<text x="252.6" y="122.8">220</text>
<text x="477.6" y="123.9">P78</text>
<text x="120.5" y="129.1">INV</text>
<text x="125.8" y="127.7">Normally high</text>
<text x="238.8" y="134.1">SCROLL_CPU</text>
<text x="219.6" y="139.3">INV</text>
<text x="462.3" y="162">CK24_5</text>
<text x="481.2" y="167.2">D1A</text>
<text x="500.4" y="162">CK24_2</text>
<text x="500.4" y="172.2">CK24_1</text>
<text x="460.9" y="177.4">D3A</text>
<text x="389.9" y="183.6">Normally low</text>
<text x="551.7" y="184.9">P115</text>
<text x="566.6" y="183.8">1</text>
<text x="388" y="187.4">PIN_TS3</text>
<text x="434.4" y="187.4">TS3</text>
<text x="482.7" y="187.4">CK24_3</text>
<text x="505.3" y="187.4">COUNTER8_Q0_BUF</text>
<text x="551.2" y="190">R99B</text>
<text x="566.6" y="186.3">2</text>
<text x="566.6" y="188.9">3</text>
<text x="599.5" y="187.4">K189</text>
<text x="412.6" y="192.7">INV</text>
<text x="460.9" y="192.7">D3A</text>
<text x="482.7" y="192.5">PIN_CK2</text>
<text x="542.1" y="192.7">INV</text>
<text x="570.1" y="193.9">3AD</text>
<text x="408.9" y="202.7">CK24</text>
<text x="434.4" y="202.7">B0</text>
<text x="434.4" y="200.1">A0</text>
<text x="482.7" y="200.1">CK24_4</text>
<text x="538.7" y="201.6">1</text>
<text x="63.2" y="207.8">CLK_6M</text>
<text x="167.6" y="207.8">CK24</text>
<text x="406.1" y="207.8">CLK_6M</text>
<text x="434.4" y="207.8">A1</text>
<text x="460.9" y="205.4">D3A</text>
<text x="513.1" y="207.8">COUNTER8_Q1</text>
<text x="538.7" y="204.1">2</text>
<text x="538.7" y="206.7">3</text>
<text x="571.6" y="205.2">F63</text>
<text x="65.8" y="210.3">RES3</text>
<text x="432.9" y="214.2">220</text>
<text x="434.4" y="210.3">B1</text>
<text x="542.1" y="211.7">3ND</text>
<text x="566.6" y="211.7">1</text>
<text x="599.5" y="215.4">N54</text>
<text x="139.9" y="219.4">1</text>
<text x="139.9" y="221.9">2</text>
<text x="190.6" y="220.5">CLK</text>
<text x="201.7" y="220.5">Q</text>
<text x="228.7" y="217.9">CLK</text>
<text x="228.7" y="220.5">J</text>
<text x="239.8" y="217.9">Q</text>
<text x="239.8" y="220.5">Q</text>
<text x="292.2" y="217.9">Z109</text>
<text x="548.9" y="217.9">CK24_4</text>
<text x="566.6" y="216.8">2</text>
<text x="570.1" y="221.9">2OR</text>
<text x="63.2" y="225.5">CLK_3M</text>
<text x="66" y="223">CK24</text>
<text x="91.5" y="223">CLK</text>
<text x="91.5" y="225.5">J</text>
<text x="102.6" y="223">Q</text>
<text x="102.6" y="225.5">Q</text>
<text x="139.9" y="227">3</text>
<text x="190.6" y="223">J</text>
<text x="190.6" y="225.5">K</text>
<text x="201.7" y="223">Q</text>
<text x="228.7" y="225.5">RESET</text>
<text x="228.7" y="223">K</text>
<text x="255.1" y="223.1">INV</text>
<text x="272.9" y="223.1">INV</text>
<text x="91.5" y="230.6">RESET</text>
<text x="91.5" y="228.1">K</text>
<text x="111.8" y="228.1">COUNTER2_Q0</text>
<text x="111.8" y="230.6">COUNTER2_Q1</text>
<text x="139.9" y="229.5">4</text>
<text x="143.4" y="232">4AD</text>
<text x="189.1" y="232">JKFR</text>
<text x="190.6" y="228.1">RESET</text>
<text x="227.2" y="229.5">JKFR</text>
<text x="364.7" y="233.2">K59</text>
<text x="386.1" y="233.2">D</text>
<text x="397.2" y="233.2">Q</text>
<text x="404.3" y="230.6">PIN_TSN1</text>
<text x="434.4" y="230.6">B0</text>
<text x="434.4" y="228.1">A0</text>
<text x="449.4" y="233.2">RES2</text>
<text x="470" y="233.2">RESET</text>
<text x="470" y="228.1">D</text>
<text x="481.1" y="228.1">Q</text>
<text x="481.1" y="230.6">Q</text>
<text x="536" y="230.6">L105</text>
<text x="90" y="234.6">JKFR</text>
<text x="238.8" y="235.7">Y93_NQ</text>
<text x="363" y="238.2">RES2</text>
<text x="386.1" y="238.2">RESET</text>
<text x="397.2" y="235.7">Q</text>
<text x="434.4" y="235.7">A1</text>
<text x="434.4" y="238.2">B1</text>
<text x="449.6" y="235.7">CLK4</text>
<text x="468.5" y="239.6">DFR</text>
<text x="470" y="235.7">CLK</text>
<text x="496.4" y="235.8">D3A</text>
<text x="516.7" y="235.8">D3N</text>
<text x="238.8" y="245.9">Y61</text>
<text x="364.8" y="240.8">F63</text>
<text x="384.7" y="244.7">DFR</text>
<text x="386.1" y="240.8">CLK</text>
<text x="432.9" y="242.2">220</text>
<text x="536" y="245.9">H156</text>
<text x="219.6" y="251.1">INV</text>
<text x="516.7" y="251.1">D1A</text>
<text x="101.4" y="296.7">RES3</text>
<text x="101.6" y="294.1">CK24</text>
<text x="294.4" y="296.7">RES2</text>
<text x="127.1" y="311.9">CLK</text>
<text x="138.2" y="311.9">Q</text>
<text x="162.6" y="311.9">CLK</text>
<text x="173.7" y="311.9">Q</text>
<text x="208.3" y="311.9">CLK</text>
<text x="219.4" y="311.9">Q</text>
<text x="246.4" y="311.9">CLK</text>
<text x="257.5" y="311.9">Q</text>
<text x="287.1" y="311.9">CLK</text>
<text x="298.2" y="311.9">Q</text>
<text x="325.2" y="311.9">CLK</text>
<text x="336.3" y="311.9">Q</text>
<text x="363.3" y="311.9">CLK</text>
<text x="374.4" y="311.9">Q</text>
<text x="102.4" y="314.4">VCC</text>
<text x="127.1" y="314.4">J</text>
<text x="127.1" y="317">K</text>
<text x="138.2" y="314.4">Q</text>
<text x="162.6" y="314.4">J</text>
<text x="162.6" y="317">K</text>
<text x="173.7" y="314.4">Q</text>
<text x="186.2" y="317">VCC</text>
<text x="208.3" y="314.4">J</text>
<text x="208.3" y="317">K</text>
<text x="219.4" y="314.4">Q</text>
<text x="246.4" y="314.4">J</text>
<text x="246.4" y="317">K</text>
<text x="257.5" y="314.4">Q</text>
<text x="287.1" y="314.4">J</text>
<text x="287.1" y="317">K</text>
<text x="298.2" y="314.4">Q</text>
<text x="325.2" y="314.4">J</text>
<text x="325.2" y="317">K</text>
<text x="336.3" y="314.4">Q</text>
<text x="363.3" y="314.4">J</text>
<text x="363.3" y="317">K</text>
<text x="374.4" y="314.4">Q</text>
<text x="388.8" y="313.3">1</text>
<text x="421.7" y="317">PIN_NEQ</text>
<text x="125.6" y="323.5">JKFR</text>
<text x="127.1" y="319.5">RESET</text>
<text x="161.1" y="323.5">JKFR</text>
<text x="162.6" y="319.5">RESET</text>
<text x="206.9" y="323.5">JKFR</text>
<text x="208.3" y="319.5">RESET</text>
<text x="245" y="323.5">JKFR</text>
<text x="246.4" y="319.5">RESET</text>
<text x="285.6" y="323.5">JKFR</text>
<text x="287.1" y="319.5">RESET</text>
<text x="323.7" y="323.5">JKFR</text>
<text x="325.2" y="319.5">RESET</text>
<text x="361.8" y="323.5">JKFR</text>
<text x="363.3" y="319.5">RESET</text>
<text x="388.8" y="318.4">2</text>
<text x="392.3" y="323.5">2AD</text>
<text x="393.8" y="329.7">PIN_NE</text>
<text x="210.9" y="332.2">PIN_CK1</text>
<text x="241.4" y="334.8">CLK_6M</text>
<text x="241.4" y="332.2">CLK_6M</text>
<text x="315" y="334.8">CLK_3M</text>
<text x="191.6" y="337.4">INV</text>
<text x="278" y="340">INV</text>
<text x="295.8" y="340">INV</text>
<text x="276.9" y="344.9">CLK_3M</text>
<text x="320.1" y="385.6">DD44</text>
<text x="200.4" y="395.7">CLK_3M</text>
<text x="312.6" y="394.6">1</text>
<text x="496.6" y="395.5">FILE NAME:</text>
<text x="563.4" y="395">DATE:</text>
<text x="222.1" y="400.9">D2A</text>
<text x="242.4" y="400.9">INV</text>
<text x="260.2" y="400.9">INV</text>
<text x="278" y="400.9">D3A</text>
<text x="295.8" y="400.9">D3A</text>
<text x="312.6" y="399.7">2</text>
<text x="345.5" y="398.3">X49</text>
<text x="496.6" y="400.9">DESIGN TITLE:</text>
<text x="246.4" y="405.9">K59</text>
<text x="314.3" y="404.7">EXR</text>
<text x="563.7" y="404.4">PAGE:</text>
<text x="246.4" y="413.5">PIN_X1S</text>
<text x="285.8" y="408.4">FLIP_SCREEN</text>
<text x="496.6" y="411.3">BY:</text>
<text x="502.2" y="411.3">Sean Gonsalves</text>
<text x="542.5" y="411.3">REV:</text>
</g>
</svg>
